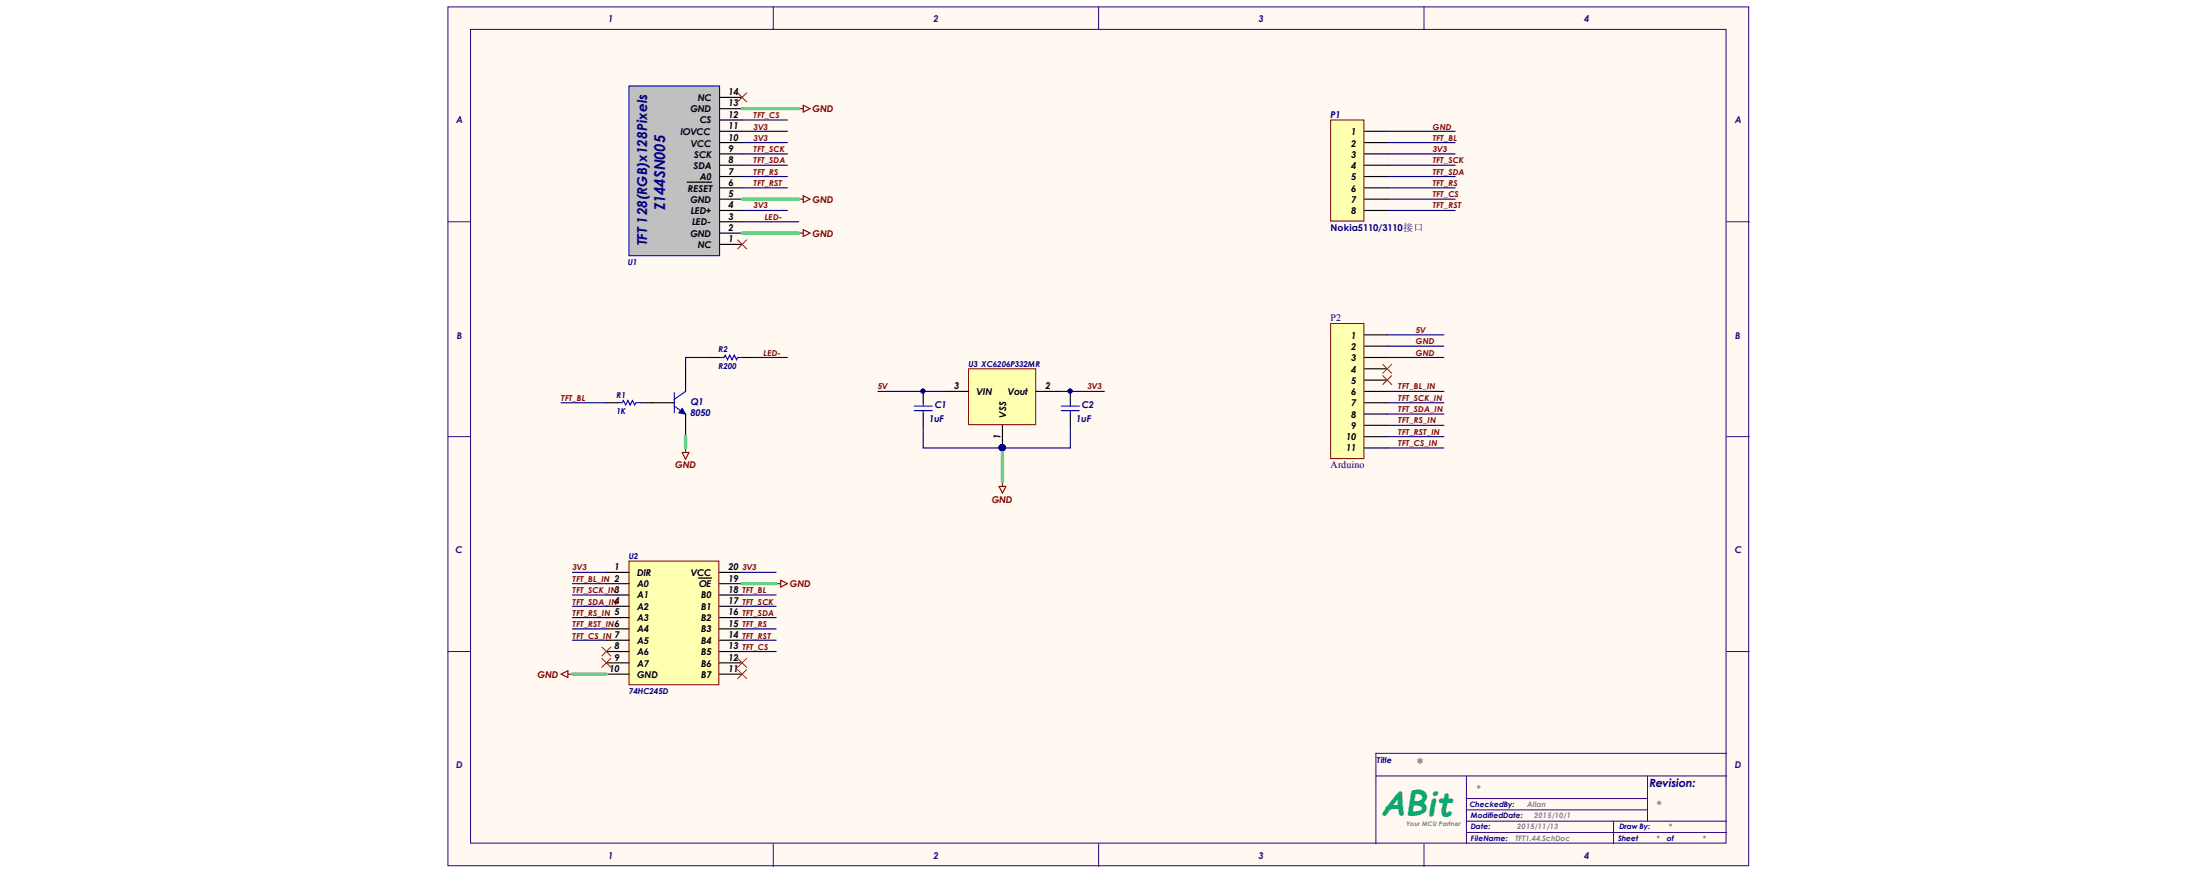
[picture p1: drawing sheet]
<svg xmlns="http://www.w3.org/2000/svg" width="297mm" height="118mm" viewBox="0 0 297 118" stroke-linecap="round" stroke-linejoin="round" font-family="sans-serif">
<g fill="#fff9f1" stroke="#30007b" stroke-width=".14">
<path d="M60.5 .9h175.6v115.9h-175.6z"/>
<path d="M63.5 4h169.5v109.7h-169.5z"/>
</g>
<g fill="none" stroke="#30007b" stroke-width=".14">
<path d="M104.4 .9v3.1M148.3 .9v3.1M192.3 .9v3.1M60.5 29.9h3M233.1 29.9h3.1M60.5 58.9h3M233.1 58.9h3.1M60.5 87.9h3M233.1 87.9h3.1M104.4 113.8v3.1M148.3 113.8v3.1M185.8 104.7h47.3"/>
<path d="M192.3 113.8v3.1M198 110.8h35.1M198 112.3h35.1M198 104.7v9.1M198 107.7h24.4M198 109.3h24.4M217.9 110.8v3M222.4 104.7v6.1M233.1 101.6h-47.3v12.2"/>
</g>
<path d="M81.9 54.3h1.5M86.5 54.3h1.5" fill="none" stroke="#000" stroke-width=".15"/>
<path d="M83.4 54.3h.6l.2-.3 .3 .6 .3-.6 .3 .6 .3-.6 .3 .6 .1-.3h.7" fill="none" stroke="#00f" stroke-width=".15"/>
<path d="M179.7 16.2h4.5v13.6h-4.5z" fill="#ffffb0" stroke="#800000" stroke-width=".14"/>
<path d="M184.2 17.7h3.1M184.2 19.2h3.1M184.2 20.8h3.1M184.2 22.3h3.1M184.2 23.8h3.1M184.2 25.3h3.1M184.2 26.9h3.1M184.2 28.4h3.1M124.7 52.8v1.5M124.7 55.9v1.5" fill="none" stroke="#000" stroke-width=".15"/>
<circle cx="124.6" cy="52.8" r=".26" fill="#000080" stroke="#000080" stroke-width=".14"/>
<path d="M123.4 54.8h2.5M123.4 55.4h2.5M124.7 54.3v.5M124.7 55.4v.5" fill="none" stroke="#00f" stroke-width=".15"/>
<path d="M84.9 11.6h12.2v22.9h-12.2z" fill-rule="evenodd" fill="#c0c0c0" stroke="#00f" stroke-width=".15"/>
<g fill="none" stroke="#000" stroke-width=".15">
<path d="M97.1 19.2h3.1M97.1 17.7h3.1M97.1 16.2h3.1M97.1 14.7h3.1M97.1 13.1h3.1M92.8 24.6h3.3M97.1 33h3.1M97.1 31.4h3.1M97.1 29.9h3.1M97.1 28.4h3.1M97.1 26.9h3.1M97.1 25.3h3.1"/>
<path d="M97.1 23.8h3.1M97.1 22.3h3.1M97.1 20.8h3.1M88 54.3h3M92.6 49.8v3M92.6 55.9v3M95.6 48.2h1.5M100.2 48.2h1.5"/>
</g>
<path d="M91 54.8l1.6 1.1M91 53v2.7M92.6 52.8l-1.6 1.1M97.1 48.2h.7l.1-.3 .3 .6 .3-.6 .3 .6 .3-.6 .3 .6 .2-.3h.6" fill="none" stroke="#00f" stroke-width=".15"/>
<path d="M92.1 55.1l.5 .8-1-.2z" fill="#00f" stroke="#00f" stroke-width=".14"/>
<path d="M107.8 14.7h.7M108.5 14.2l.9 .5-.9 .4zM107.8 26.9h.7M107.8 31.4h.7M108.5 26.4l.9 .5-.9 .4zM108.5 31l.9 .4-.9 .5zM92.1 61h.9l-.4 1zM92.6 60.4v.6" fill="none" stroke="#800000" stroke-width=".15"/>
<path d="M99.6 12.5l1.2 1.2M100.8 12.5l-1.2 1.2M99.6 32.4l1.2 1.2M100.8 32.4l-1.2 1.2" fill="none" stroke="#f00" stroke-width=".14"/>
<path d="M84.9 75.7h12.2v16.7h-12.2z" fill="#ffffb0" stroke="#800000" stroke-width=".14"/>
<g fill="none" stroke="#000" stroke-width=".15">
<path d="M81.9 77.2h3M81.9 78.7h3M94.3 78h1.8M97.1 77.2h3.1M97.1 78.7h3.1M81.9 80.3h3M81.9 81.8h3M81.9 83.3h3M81.9 84.8h3M81.9 86.4h3M81.9 87.9h3M81.9 89.4h3"/>
<path d="M81.9 91h3M97.1 80.3h3.1M97.1 81.8h3.1M97.1 83.3h3.1M97.1 84.8h3.1M97.1 86.4h3.1M97.1 87.9h3.1M97.1 89.4h3.1M97.1 91h3.1"/>
</g>
<path d="M104.8 78.7h.6M105.4 78.3l.9 .4-.9 .5zM75.8 91l.9-.5v.9zM76.7 91h.6" fill="none" stroke="#800000" stroke-width=".15"/>
<g fill="none" stroke="#000080" stroke-width=".15">
<path d="M100.2 17.7h6.1M100.2 19.2h6.1M100.2 16.2h6.1M187.3 17.7h9.2M187.3 19.2h9.2M100.2 20.8h6.1M100.2 22.3h6.1M100.2 23.8h6.1M100.2 25.3h6.1M100.2 28.4h6.1M100.2 29.9h7.6M187.3 20.8h9.2"/>
<path d="M187.3 22.3h9.2M187.3 23.8h9.2M187.3 25.3h9.2M187.3 26.9h9.2M187.3 28.4h9.2M75.8 54.3h6.1M95.6 48.2h-3v1.6M101.7 48.2h4.6M77.3 77.2h4.6M77.3 78.7h4.6M100.2 77.2h4.6M77.3 80.3h4.6"/>
<path d="M77.3 81.8h4.6M77.3 83.3h4.6M77.3 84.8h4.6M77.3 86.4h4.6M100.2 80.3h4.6M100.2 81.8h4.6M100.2 83.3h4.6M100.2 84.8h4.6M100.2 86.4h4.6M100.2 87.9h4.6"/>
</g>
<path d="M100.2 14.7h7.6M100.2 26.9h7.6M100.2 31.4h7.6M92.6 58.9v1.5M100.2 78.7h4.6M77.3 91h4.6" fill="none" stroke="#5cd481" stroke-width=".46"/>
<path d="M81.3 87.3l1.2 1.2M81.3 88.8l1.2 1.2M82.5 87.3l-1.2 1.2M82.5 88.8l-1.2 1.2M99.6 88.8l1.2 1.2M99.6 90.3l1.2 1.3M100.8 88.8l-1.2 1.2M100.8 90.3l-1.2 1.3" fill="none" stroke="#f00" stroke-width=".14"/>
<path d="M130.8 49.8h9v7.5h-9z" fill="#ffffb0" stroke="#800000" stroke-width=".14"/>
<path d="M127.7 52.8h3.1M135.3 57.4v3M139.9 52.8h3.1M144.5 52.8v1.5M144.5 55.9v1.5" fill="none" stroke="#000" stroke-width=".15"/>
<g fill="#000080" stroke="#000080" stroke-width=".14">
<circle cx="135.3" cy="60.4" r=".42"/>
<circle cx="124.6" cy="52.8" r=".26"/>
<circle cx="144.5" cy="52.8" r=".26"/>
</g>
<path d="M118.5 52.8h9.2M124.7 57.4v3h19.8v-3M143 52.8h6.1" fill="none" stroke="#000080" stroke-width=".15"/>
<path d="M143.3 54.8h2.4M143.3 55.4h2.4M144.5 54.3v.5M144.5 55.4v.5" fill="none" stroke="#00f" stroke-width=".15"/>
<path d="M134.9 65.6h.9l-.5 .9zM135.3 65v.6" fill="none" stroke="#800000" stroke-width=".15"/>
<path d="M135.3 60.4v4.6" fill="none" stroke="#5cd481" stroke-width=".46"/>
<path d="M179.7 43.7h4.5v18.2h-4.5z" fill="#ffffb0" stroke="#800000" stroke-width=".14"/>
<path d="M184.2 45.2h3.1M184.2 46.7h3.1M184.2 48.2h3.1M184.2 49.8h3.1M184.2 51.3h3.1M184.2 52.8h3.1M184.2 54.3h3.1M184.2 55.9h3.1M184.2 57.4h3.1M184.2 58.9h3.1M184.2 60.4h3.1" fill="none" stroke="#000" stroke-width=".15"/>
<path d="M187.3 48.2h7.6M187.3 46.7h7.6M187.3 45.2h7.6M187.3 52.8h7.6M187.3 54.3h7.6M187.3 55.9h7.6M187.3 57.4h7.6M187.3 58.9h7.6M187.3 60.4h7.6" fill="none" stroke="#000080" stroke-width=".15"/>
<path d="M186.7 49.1l1.2 1.3M186.7 50.7l1.2 1.2M187.9 49.1l-1.2 1.3M187.9 50.7l-1.2 1.2" fill="none" stroke="#f00" stroke-width=".14"/>
<text font-size="4.6" fill="#00a36e" x="186.4" y="110">ABit</text>
<text font-size="2" fill="#000080" x="89.8" y="28.4" transform="rotate(-90 89.8 28.4)">Z144SN005</text>
<text font-size="2" fill="#808080" x="191.2" y="103.8">*</text>
<text font-size="1.9" fill="#000080" x="87.4" y="33.1" transform="rotate(-90 87.4 33.1)">TFT 128(RGB)x128Pixels</text>
<text font-size="1.5" fill="#000080" x="222.7" y="106.2">Revision:</text>
<text font-size="1.5" fill="#808080" x="223.6" y="109.2">*</text>
<g font-size="1.4" fill="#000080">
<text x="179.7" y="43.3">P2</text>
<text x="179.7" y="63.2">Arduino</text>
</g>
<g font-size="1.3" fill="#30007b">
<text x="82.1" y="3">1</text>
<text x="126" y="3">2</text>
<text x="169.9" y="3">3</text>
<text x="213.9" y="3">4</text>
<text x="61.6" y="16.6">A</text>
<text x="234.2" y="16.6">A</text>
<text x="61.7" y="45.7">B</text>
<text x="234.3" y="45.7">B</text>
<text x="61.5" y="74.7">C</text>
<text x="234.2" y="74.7">C</text>
<text x="61.6" y="103.6">D</text>
<text x="234.2" y="103.6">D</text>
<text x="82.1" y="115.9">1</text>
<text x="126" y="115.9">2</text>
<text x="169.9" y="115.9">3</text>
<text x="213.9" y="115.9">4</text>
</g>
<g font-size="1.3">
<text x="93.2" y="15.1">GND</text>
<text x="94.2" y="13.6">NC</text>
<text x="94.5" y="16.6">CS</text>
<text x="98.4" y="17.4">11</text>
<text x="98.4" y="15.9">12</text>
<text x="98.4" y="14.4">13</text>
<text x="98.4" y="12.8">14</text>
<text x="91.9" y="18.2">IOVCC</text>
<text x="93.3" y="19.8">VCC</text>
<text x="93.6" y="22.8">SDA</text>
<text x="93.7" y="21.3">SCK</text>
<text x="98.4" y="23.6">7</text>
<text x="98.4" y="22">8</text>
<text x="98.4" y="20.5">9</text>
<text x="98.4" y="19">10</text>
<text x="182.4" y="18.2">1</text>
<text x="182.4" y="19.8">2</text>
<text x="182.4" y="21.3">3</text>
<text x="182.4" y="22.8">4</text>
<text x="92.9" y="25.8">RESET</text>
<text x="93.2" y="27.4">GND</text>
<text x="93.3" y="28.9">LED+</text>
<text x="94.5" y="24.3">A0</text>
<text x="98.4" y="29.6">3</text>
<text x="98.4" y="28.1">4</text>
<text x="98.4" y="26.6">5</text>
<text x="98.4" y="25.1">6</text>
<text x="182.4" y="24.3">5</text>
<text x="182.4" y="25.8">6</text>
<text x="182.4" y="27.4">7</text>
<text x="182.4" y="28.9">8</text>
<text x="93.2" y="31.9">GND</text>
<text x="93.5" y="30.4">LED-</text>
<text x="94.2" y="33.4">NC</text>
<text x="98.4" y="32.7">1</text>
<text x="98.4" y="31.2">2</text>
<text x="182.4" y="45.7">1</text>
<text x="182.4" y="47.2">2</text>
<text x="128.8" y="52.5">3</text>
<text x="131.9" y="53.3">VIN</text>
<text x="136.1" y="53.3">Vout</text>
<text x="141.2" y="52.5">2</text>
<text x="182.4" y="48.7">3</text>
<text x="182.4" y="50.3">4</text>
<text x="182.4" y="51.8">5</text>
<text x="182.4" y="53.3">6</text>
<text x="135.1" y="59.3" transform="rotate(-90 135.1 59.3)">1</text>
<text x="135.8" y="56.3" transform="rotate(-90 135.8 56.3)">VSS</text>
<text x="181.8" y="59.4">10</text>
<text x="182.4" y="54.8">7</text>
<text x="182.4" y="56.3">8</text>
<text x="182.4" y="57.9">9</text>
<text x="181.8" y="60.9">11</text>
<text x="83" y="76.9">1</text>
<text x="86" y="77.7">DIR</text>
<text x="93.3" y="77.7">VCC</text>
<text x="98.4" y="76.9">20</text>
<text x="83" y="78.5">2</text>
<text x="83" y="80">3</text>
<text x="83" y="81.5">4</text>
<text x="83" y="83">5</text>
<text x="86" y="79.2">A0</text>
<text x="86" y="80.7">A1</text>
<text x="86" y="82.3">A2</text>
<text x="86" y="83.8">A3</text>
<text x="94.4" y="79.2">OE</text>
<text x="94.6" y="83.8">B2</text>
<text x="94.6" y="82.3">B1</text>
<text x="94.6" y="80.7">B0</text>
<text x="98.4" y="83">16</text>
<text x="98.4" y="81.5">17</text>
<text x="98.4" y="80">18</text>
<text x="98.4" y="78.5">19</text>
<text x="83" y="84.5">6</text>
<text x="83" y="86.1">7</text>
<text x="83" y="87.6">8</text>
<text x="83" y="89.2">9</text>
<text x="86" y="85.3">A4</text>
<text x="86" y="86.8">A5</text>
<text x="86" y="88.4">A6</text>
<text x="86" y="89.9">A7</text>
<text x="94.6" y="89.9">B6</text>
<text x="94.6" y="88.4">B5</text>
<text x="94.6" y="86.8">B4</text>
<text x="94.6" y="85.3">B3</text>
<text x="98.4" y="89.2">12</text>
<text x="98.4" y="87.6">13</text>
<text x="98.4" y="86.1">14</text>
<text x="98.4" y="84.5">15</text>
<text x="82.3" y="90.7">10</text>
<text x="86" y="91.5">GND</text>
<text x="94.6" y="91.5">B7</text>
<text x="98.4" y="90.7">11</text>
</g>
<g font-size="1.3" fill="#800000">
<text x="109.7" y="15.1">GND</text>
<text x="109.7" y="27.4">GND</text>
<text x="109.7" y="31.9">GND</text>
<text x="91.2" y="63.2">GND</text>
<text x="133.9" y="67.8">GND</text>
<text x="106.7" y="79.2">GND</text>
<text x="72.6" y="91.5">GND</text>
</g>
<g font-size="1.3" fill="#000080">
<text x="179.7" y="15.9">P1</text>
<text x="179.7" y="31.2">Nokia5110/3110接口</text>
<text x="93.2" y="56.2">8050</text>
<text x="93.3" y="54.6">Q1</text>
<text x="125.4" y="56.9">1uF</text>
<text x="126.2" y="55">C1</text>
<text x="145.3" y="56.9">1uF</text>
<text x="146.1" y="55">C2</text>
</g>
<text font-size="1.3" fill="#808080" x="199.4" y="106.8">*</text>
<g font-size="1.1" fill="#800000">
<text x="101.8" y="16">TFT_CS</text>
<text x="101.8" y="17.5">3V3</text>
<text x="193.4" y="17.5">GND</text>
<text x="101.8" y="19">3V3</text>
<text x="101.8" y="20.5">TFT_SCK</text>
<text x="101.8" y="22">TFT_SDA</text>
<text x="101.8" y="23.6">TFT_RS</text>
<text x="193.4" y="19">TFT_BL</text>
<text x="193.4" y="20.5">3V3</text>
<text x="193.4" y="22">TFT_SCK</text>
<text x="193.4" y="23.6">TFT_SDA</text>
<text x="101.8" y="25.1">TFT_RST</text>
<text x="101.8" y="28.1">3V3</text>
<text x="103.3" y="29.6">LED-</text>
<text x="193.4" y="25.1">TFT_RS</text>
<text x="193.4" y="26.6">TFT_CS</text>
<text x="193.4" y="28.1">TFT_RST</text>
<text x="103.1" y="48">LED-</text>
<text x="191.2" y="44.9">5V</text>
<text x="191.2" y="46.5">GND</text>
<text x="191.2" y="48">GND</text>
<text x="118.5" y="52.5">5V</text>
<text x="146.8" y="52.5">3V3</text>
<text x="188.8" y="52.5">TFT_BL_IN</text>
<text x="75.8" y="54.1">TFT_BL</text>
<text x="188.8" y="54.1">TFT_SCK_IN</text>
<text x="188.8" y="55.6">TFT_SDA_IN</text>
<text x="188.8" y="57.1">TFT_RS_IN</text>
<text x="188.8" y="58.7">TFT_RST_IN</text>
<text x="188.8" y="60.2">TFT_CS_IN</text>
<text x="77.3" y="76.9">3V3</text>
<text x="100.2" y="76.9">3V3</text>
<text x="77.3" y="78.5">TFT_BL_IN</text>
<text x="77.3" y="80">TFT_SCK_IN</text>
<text x="77.3" y="81.6">TFT_SDA_IN</text>
<text x="77.3" y="83.1">TFT_RS_IN</text>
<text x="100.2" y="80">TFT_BL</text>
<text x="100.2" y="81.6">TFT_SCK</text>
<text x="100.2" y="83.1">TFT_SDA</text>
<text x="77.3" y="84.6">TFT_RST_IN</text>
<text x="77.3" y="86.1">TFT_CS_IN</text>
<text x="100.2" y="84.6">TFT_RS</text>
<text x="100.2" y="86.1">TFT_RST</text>
<text x="100.2" y="87.7">TFT_CS</text>
</g>
<g font-size="1.1" fill="#000080">
<text x="84.8" y="35.8">U1</text>
<text x="97" y="47.6">R2</text>
<text x="83.2" y="53.6">R1</text>
<text x="97" y="49.8">R200</text>
<text x="130.8" y="49.5">U3 XC6206P332MR</text>
<text x="83.2" y="55.9">1K</text>
<text x="84.9" y="75.4">U2</text>
<text x="84.9" y="93.6">74HC245D</text>
<text x="185.9" y="102.9">Title</text>
</g>
<g font-size="1" fill="#000080">
<text x="198.4" y="108.9">CheckedBy:</text>
<text x="198.6" y="111.9">Date:</text>
<text x="198.6" y="113.4">FileName:</text>
<text x="198.6" y="110.4">ModifiedDate:</text>
<text x="218.5" y="113.4">Sheet</text>
<text x="218.6" y="111.9">Draw By:</text>
<text x="225.1" y="113.4">of</text>
</g>
<g font-size="1" fill="#808080">
<text x="204.6" y="113.4">TFT1.44.SchDoc</text>
<text x="204.9" y="111.9">2015/11/13</text>
<text x="206.2" y="108.9">Allan</text>
<text x="207.1" y="110.4">2015/10/1</text>
<text x="223.6" y="113.4">*</text>
<text x="225.3" y="111.9">*</text>
<text x="229.9" y="113.4">*</text>
</g>
<text font-size=".8" fill="#6a8377" x="189.9" y="111.5">Your MCU Partner</text>
</svg>
